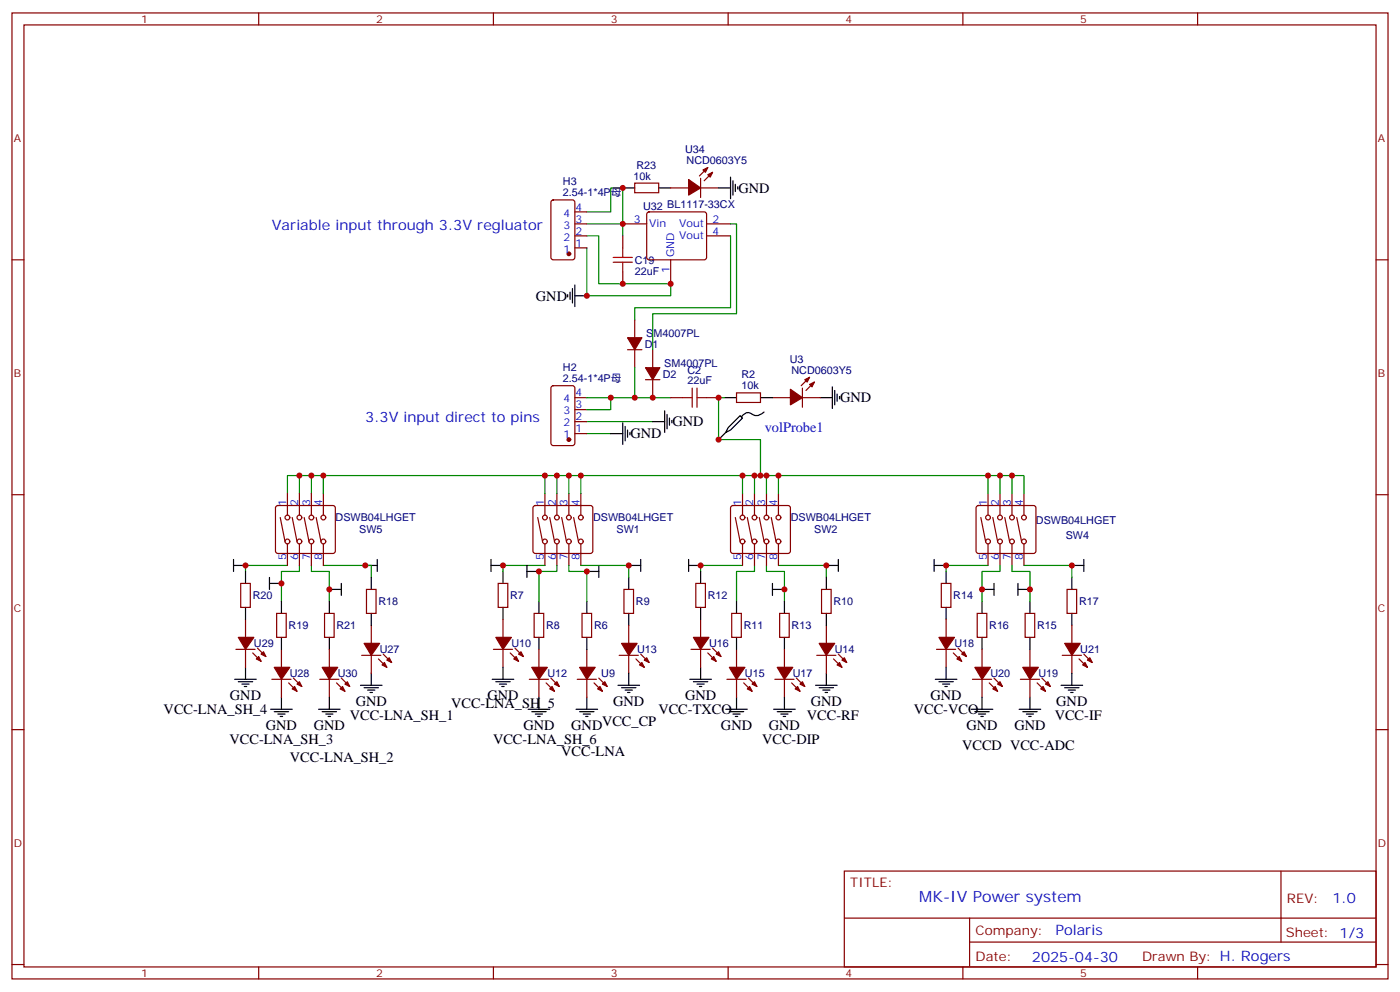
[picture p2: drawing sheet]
<svg xmlns="http://www.w3.org/2000/svg" width="412mm" height="292mm" viewBox="0 0 412 292" stroke-linecap="round" stroke-linejoin="round" font-family="sans-serif">
<g fill="none" stroke="#870000" stroke-width=".35">
<path d="M3.5 3.8h405.4v284.3h-405.4zM7.1 7.3h398.2v277.3h-398.2zM76.2 3.8v3.5M145.3 3.8v3.5M214.5 3.8v3.5M283.6 3.8v3.5M352.8 3.8v3.5M162.5 59l.5-.2h5.6l.7 .5v16.5l-.4 .6-5.9 .1-.7-.5v-16.5zM187 53.9h7v2.8h-7zM197.6 55.3h5.2M206.4 52.5v5.6M206.4 55.3h5.3"/>
<path d="M208.5 49.3l-2.5 2.5M209.9 50.7l-2.5 2.5M3.5 76.5h3.6M169.3 73h3.6M169.3 69.4h3.6M169.3 65.9h3.6M169.3 62.4h3.6M183.4 69.4v3.6M183.4 65.9h7.1M190.7 62.6l.5-.2h16.2l.5 .2 .2 .5v12.7l-.2 .5-.5 .2h-16.2l-.5-.3-.2-.4v-12.7zM197.6 76.5v7M208.1 69.4h7.1"/>
<path d="M208.1 65.9h7.1M405.3 76.5h3.6M183.4 80v3.5M187 94.1v5.3M162.5 113.7l.5-.2h5.6l.7 .5v16.5l-.4 .6-5.9 .1-.7-.5v-16.5zM169.3 117.1h3.6M184.9 102.9h4.2M187 102.9v5.3M190.1 111.8h4.3M192.3 102.9v5.3M192.3 111.8v5.3M197.6 117.1h3.5"/>
<path d="M208.1 117.1h3.6M217 115.6h7v2.9h-7zM227.5 117.1h5.3M236.4 117.1h5.3M236.4 114.2v5.7M238.5 111.1l-2.5 2.4M239.9 112.5l-2.5 2.4M169.3 127.6h3.6M169.3 124.1h3.6M169.3 120.6h3.6M3.5 145.6h3.6M81.4 149l.4-.2h16.3l.5 .2 .2 .5v12.7l-.3 .5-.4 .2h-16.3l-.5-.2-.2-.5v-12.7z"/>
<path d="M82.5 152.3l1.5 7.1M84.7 145.3v6.3M86.1 152.3l1.4 7.1M88.2 145.3v6.3M89.6 152.3l1.4 7.1M91.7 145.3v6.3M93.1 152.3l1.4 7.1M95.2 145.3v6.3M157.2 149l.5-.2h16.2l.5 .2 .2 .5v12.7l-.2 .5-.5 .2h-16.2l-.5-.2-.2-.5v-12.7zM158.4 152.3l1.4 7.1M160.5 145.3v6.3M161.9 152.3l1.4 7.1"/>
<path d="M164 145.3v6.3M165.5 152.3l1.4 7.1M167.6 145.3v6.3M169 152.3l1.4 7.1M171.1 145.3v6.3M215.4 149l.5-.2h16.2l.5 .2 .2 .5v12.7l-.2 .5-.5 .2h-16.2l-.5-.2-.2-.5v-12.7zM216.6 152.3l1.4 7.1M218.7 145.3v6.3M220.1 152.3l1.4 7.1M222.2 145.3v6.3M223.7 152.3l1.4 7.1M225.8 145.3v6.3"/>
<path d="M227.2 152.3l1.4 7.1M229.3 145.3v6.3M287.7 149l.5-.2h16.2l.5 .2 .3 .5v12.7l-.3 .5-.5 .2h-16.2l-.5-.2-.2-.5v-12.7zM288.9 152.3l1.4 7.1M291 145.3v6.3M292.5 152.3l1.4 7.1M294.6 145.3v6.3M296 152.3l1.4 7.1M298.1 145.3v6.3M299.5 152.3l1.4 7.1M301.6 145.3v6.3M405.3 145.6h3.6"/>
<path d="M70.9 171.7h2.8v7.1h-2.8zM84.7 160.1v6.3M88.2 160.1v6.3M91.7 160.1v6.3M95.2 160.1v6.3M107.9 173.5h2.9v7.1h-2.9zM146.8 171.7h2.8v7.1h-2.8zM160.5 160.1v6.3M164 160.1v6.3M167.6 160.1v6.3M171.1 160.1v6.3M183.8 173.5h2.8v7.1h-2.8z"/>
<path d="M205 171.7h2.8v7.1h-2.8zM218.7 160.1v6.3M222.2 160.1v6.3M225.8 160.1v6.3M229.3 160.1v6.3M242 173.5h2.8v7.1h-2.8zM277.3 171.7h2.8v7.1h-2.8zM291 160.1v6.3M294.6 160.1v6.3M298.1 160.1v6.3M301.6 160.1v6.3M314.3 173.5h2.8v7.1h-2.8z"/>
<path d="M69.5 191.1h5.6M72.3 182.3v5.3M72.3 191.1v5.3M74.4 192.2l2.5 2.5M75.8 190.8l2.5 2.5M80.1 200h5.6M81.5 180.6h2.8v7h-2.8zM82.9 191.1v5.3M82.9 200v5.2M86.4 199.6l2.5 2.5M94.2 200h5.6M95.6 180.6h2.8v7h-2.8z"/>
<path d="M97 191.1v5.3M97 200v5.2M100.5 199.6l2.5 2.5M106.5 192.9h5.7M109.4 184.1v5.3M109.4 192.9v5.3M111.5 194l2.4 2.4M112.9 192.5l2.5 2.5M145.3 191.1h5.7M148.2 182.3v5.3M148.2 191.1v5.3M150.3 192.2l2.5 2.5"/>
<path d="M151.7 190.8l2.5 2.5M155.9 200h5.7M157.3 180.6h2.9v7h-2.9zM158.7 191.1v5.3M158.7 200v5.2M162.3 199.6l2.4 2.5M170 200h5.7M171.4 180.6h2.9v7h-2.9zM172.9 191.1v5.3M172.9 200v5.2M176.4 199.6l2.5 2.5M182.4 192.9h5.6"/>
<path d="M185.2 184.1v5.3M185.2 192.9v5.3M187.3 194l2.5 2.4M188.7 192.5l2.5 2.5M203.6 191.1h5.6M206.4 182.3v5.3M206.4 191.1v5.3M208.5 192.2l2.5 2.5M209.9 190.8l2.5 2.5M214.1 200h5.7M215.5 180.6h2.9v7h-2.9zM217 191.1v5.3"/>
<path d="M217 200v5.2M220.5 199.6l2.5 2.5M228.2 200h5.7M229.7 180.6h2.8v7h-2.8zM231.1 191.1v5.3M231.1 200v5.2M234.6 199.6l2.5 2.5M240.6 192.9h5.6M243.4 184.1v5.3M243.4 192.9v5.3M245.5 194l2.5 2.4M246.9 192.5l2.5 2.5"/>
<path d="M275.9 191.1h5.6M278.7 182.3v5.3M278.7 191.1v5.3M280.8 192.2l2.5 2.5M282.2 190.8l2.5 2.5M286.5 200h5.6M287.9 180.6h2.8v7h-2.8zM289.3 191.1v5.3M289.3 200v5.2M292.8 199.6l2.5 2.5M300.6 200h5.6M302 180.6h2.8v7h-2.8z"/>
<path d="M303.4 191.1v5.3M303.4 200v5.2M306.9 199.6l2.5 2.5M312.9 192.9h5.7M315.7 184.1v5.3M315.7 192.9v5.3M317.9 194l2.4 2.4M319.3 192.5l2.4 2.5M3.5 214.8h3.6M85 201l2.5 2.5M99.1 201l2.5 2.5M160.9 201l2.4 2.5"/>
<path d="M175 201l2.4 2.5M219.1 201l2.4 2.5M233.2 201l2.5 2.5M291.4 201l2.5 2.5M305.5 201l2.5 2.5M405.3 214.8h3.6M248.7 256.4h156.6v28.2h-156.6zM377.3 256.4v20.9M248.7 270.2h156.5M285.6 277.3h119.6M285.6 270.2v14.2M3.5 283.9h3.6"/>
<path d="M76.2 284.6v3.5M145.3 284.6v3.5M214.5 284.6v3.5M283.6 284.6v3.5M352.8 284.6v3.5M405.3 283.9h3.6"/>
<circle cx="84.7" cy="152.3" r=".71"/>
<circle cx="84.7" cy="159.4" r=".71"/>
<circle cx="88.2" cy="152.3" r=".71"/>
<circle cx="88.2" cy="159.4" r=".71"/>
<circle cx="91.7" cy="152.3" r=".71"/>
<circle cx="91.7" cy="159.4" r=".71"/>
<circle cx="95.3" cy="152.3" r=".71"/>
<circle cx="95.3" cy="159.4" r=".71"/>
<circle cx="160.5" cy="159.4" r=".71"/>
<circle cx="160.5" cy="152.3" r=".71"/>
<circle cx="164" cy="152.3" r=".71"/>
<circle cx="164" cy="159.4" r=".71"/>
<circle cx="167.6" cy="159.4" r=".71"/>
<circle cx="167.6" cy="152.3" r=".71"/>
<circle cx="171.1" cy="152.3" r=".71"/>
<circle cx="171.1" cy="159.4" r=".71"/>
<circle cx="218.7" cy="159.4" r=".71"/>
<circle cx="218.7" cy="152.3" r=".71"/>
<circle cx="222.3" cy="159.4" r=".71"/>
<circle cx="222.3" cy="152.3" r=".71"/>
<circle cx="225.8" cy="152.3" r=".71"/>
<circle cx="225.8" cy="159.4" r=".71"/>
<circle cx="229.3" cy="159.4" r=".71"/>
<circle cx="229.3" cy="152.3" r=".71"/>
<circle cx="291" cy="159.4" r=".71"/>
<circle cx="291" cy="152.3" r=".71"/>
<circle cx="294.6" cy="152.3" r=".71"/>
<circle cx="294.6" cy="159.4" r=".71"/>
<circle cx="298.1" cy="159.4" r=".71"/>
<circle cx="298.1" cy="152.3" r=".71"/>
<circle cx="301.6" cy="152.3" r=".71"/>
<circle cx="301.6" cy="159.4" r=".71"/>
</g>
<g fill="#870000" stroke="#870000" stroke-width=".35">
<path d="M190.1 108.2h4.3l-2.1 3.6z"/>
<path d="M184.9 99.4h4.2l-2.1 3.5z"/>
<path d="M202.8 52.8l3.6 2.5-3.6 2.1z"/>
<path d="M207.1 50l1.4-.7-.7 1.4z"/>
<path d="M208.5 51.4l1.4-.7-.7 1.4z"/>
<path d="M232.8 114.6l3.6 2.5-3.6 2.1z"/>
<path d="M237.1 111.8l1.4-.7-.7 1.4z"/>
<path d="M238.5 113.2l1.4-.7-.7 1.4z"/>
<path d="M301.3 196.4h4.6l-2.5 3.6z"/>
<path d="M308 201.4l.7-.7 .7 1.4z"/>
<path d="M306.6 202.8l.7-.7 .7 1.4z"/>
<path d="M276.6 187.6h4.6l-2.5 3.5z"/>
<path d="M283.3 192.5l.7-.7 .7 1.5z"/>
<path d="M281.9 194l.7-.7 .7 1.4z"/>
<path d="M287.2 196.4h4.5l-2.4 3.6z"/>
<path d="M294.6 200.7l.7 1.4-1.4-.7z"/>
<path d="M292.5 202.8l.7-.7 .7 1.4z"/>
<path d="M313.6 189.4h4.6l-2.5 3.5z"/>
<path d="M320.3 194.3l.7-.7 .7 1.4z"/>
<path d="M319.6 195l.7 1.4-1.4-.7z"/>
<path d="M241.3 189.4h4.6l-2.5 3.5z"/>
<path d="M248.7 193.6l.7 1.4-1.4-.7z"/>
<path d="M247.3 195l.7 1.4-1.4-.7z"/>
<path d="M214.8 196.4h4.6l-2.4 3.6z"/>
<path d="M221.5 201.4l.7-.7 .8 1.4z"/>
<path d="M220.1 202.8l.7-.7 .7 1.4z"/>
<path d="M204.3 187.6h4.5l-2.4 3.5z"/>
<path d="M211 192.5l.7-.7 .7 1.5z"/>
<path d="M209.5 194l.8-.7 .7 1.4z"/>
<path d="M229 196.4h4.5l-2.4 3.6z"/>
<path d="M235.7 201.4l.7-.7 .7 1.4z"/>
<path d="M234.2 202.8l.7-.7 .8 1.4z"/>
<path d="M170.7 196.4h4.6l-2.4 3.6z"/>
<path d="M177.4 201.4l.8-.7 .7 1.4z"/>
<path d="M176 202.8l.7-.7 .7 1.4z"/>
<path d="M146 187.6h4.6l-2.4 3.5z"/>
<path d="M152.8 192.5l.7-.7 .7 1.5z"/>
<path d="M151.3 194l.7-.7 .8 1.4z"/>
<path d="M156.6 196.4h4.6l-2.5 3.6z"/>
<path d="M164 200.7l.7 1.4-1.4-.7z"/>
<path d="M161.9 202.8l.7-.7 .7 1.4z"/>
<path d="M183.1 189.4h4.6l-2.5 3.5z"/>
<path d="M189.8 194.3l.7-.7 .7 1.4z"/>
<path d="M188.4 195.7l.7-.7 .7 1.4z"/>
<path d="M107.2 189.4h4.6l-2.4 3.5z"/>
<path d="M113.9 194.3l.8-.7 .7 1.4z"/>
<path d="M112.5 195.7l.7-.7 .7 1.4z"/>
<path d="M80.8 196.4h4.6l-2.5 3.6z"/>
<path d="M87.5 201.4l.7-.7 .7 1.4z"/>
<path d="M86.1 202.8l.7-.7 .7 1.4z"/>
<path d="M70.2 187.6h4.6l-2.5 3.5z"/>
<path d="M76.9 192.5l.7-.7 .7 1.5z"/>
<path d="M75.5 194l.7-.7 .7 1.4z"/>
<path d="M94.9 196.4h4.6l-2.5 3.6z"/>
<path d="M101.6 201.4l.7-.7 .7 1.4z"/>
<path d="M100.2 202.8l.7-.7 .7 1.4z"/>
<circle cx="167.6" cy="74.7" r=".53"/>
<circle cx="167.6" cy="129.4" r=".53"/>
</g>
<g fill="none" stroke="#008700" stroke-width=".35">
<path d="M172.9 69.4h3.5v14.1h21.2v3.6h-24.7v-14.1M172.9 62.4h7v-7.1h3.5v10.6h-10.5M183.4 65.9v3.5M215.2 69.4v21.2h-28.2v3.5M215.2 65.9h1.8v26.5h-24.7v10.5M172.9 117.1h24.7M179.9 117.1v3.5h-7M187 108.2v8.9M213.4 117.1h-1.7v12.3h12.3v10.6h74.1v5.3M88.2 140h-3.5v5.3M91.7 140h-3.5v5.3M95.2 140h-3.5v5.3"/>
<path d="M160.5 140h-65.3v5.3M164 140v5.3M167.6 140v5.3M171.1 140h-10.6v5.3M172.9 124.1h19.4M172.9 127.6h7M218.7 140v5.3M222.2 140v5.3M224 140h-52.9v5.3M225.8 140v5.3M229.3 140v5.3M291 140v5.3"/>
<path d="M294.6 140v5.3M298.1 140h3.5v5.3M84.7 166.4h-12.4v1.8M88.2 166.4v1.8h-5.3v8.8M91.7 166.4v1.8h5.3v8.8M95.2 166.4h14.2v3.6M160.5 166.4h-12.3v1.8M164 166.4v1.8h-5.3v8.8M167.6 166.4v1.8h5.3v8.8M171.1 166.4h14.1v3.6M218.7 166.4h-12.3v1.8M222.2 166.4v1.8h-5.2v8.8"/>
<path d="M225.8 166.4v1.8h5.3v8.8M229.3 166.4h14.1v3.6M291 166.4h-12.3v1.8M294.6 166.4v1.8h-5.3v8.8M298.1 166.4v1.8h5.3v8.8M301.6 166.4h14.1v3.6"/>
</g>
<path d="M180.6 77.2h5.7M180.6 75.8h5.7M183.4 73v2.8M183.4 77.2v2.8M201.1 117.1h2.8M203.9 114.2v5.7M205.3 117.1h2.8M205.3 114.2v5.7" fill="none" stroke="#a10000" stroke-width=".35"/>
<g fill="none" stroke="#000" stroke-width=".35">
<path d="M183.4 55.3h3.6M194 55.3h3.6M211.7 55.3h3.5M215.2 52.1v6.4M215.9 53.2v4.2M216.6 54.3v2.1M217.3 55v.7M167.2 86.7v.7M167.9 86v2.1M168.6 84.9v4.3M169.3 87.1h3.6M169.3 83.9v6.3"/>
<path d="M213.4 117.1h3.6M224 117.1h3.5M241.7 117.1h3.5M245.2 113.9v6.3M245.9 114.9v4.3M246.6 116v2.1M247.3 116.7v.7M179.9 127.6h3.5M183.4 124.5v6.3M184.1 125.5v4.3M184.9 126.6v2.1M185.6 127.3v.7"/>
<path d="M192.3 124.1h3.5M195.8 120.9v6.4M196.5 122v4.2M197.2 123v2.2M197.9 123.8v.7M213.8 127.3l1.4-.7 3.5-3.6-.7-.7-3.5 3.6-.7 1.4-2.1 2.1M225.1 121.3a3.1 3.1 0 0 1-4.4 .2 2.4 2.4 0 0 0-2.3 1.2M68.8 166.4h3.5M68.8 164.7v3.5M72.3 168.2v3.5M72.3 178.8v3.5M79.4 171.7h3.5"/>
<path d="M79.4 170v3.5M82.9 177v3.6M97 173.5h3.5M97 177v3.6M100.5 171.7v3.6M107.6 166.4h3.5M109.4 170v3.5M111.1 164.7v3.5M144.6 166.4h3.6M144.6 164.7v3.5M148.2 168.2v3.5M148.2 178.8v3.5"/>
<path d="M155.2 168.2h3.5M155.2 166.4v3.6M158.7 177v3.6M172.9 168.2h3.5M172.9 177v3.6M176.4 166.4v3.6M185.2 166.4h3.5M185.2 170v3.5M188.7 164.7v3.5M202.8 166.4h3.6M202.8 164.7v3.5M206.4 168.2v3.5"/>
<path d="M206.4 178.8v3.5M217 177v3.6M227.5 173.5h3.6M227.5 171.7v3.6M231.1 177v3.6M243.4 166.4h3.5M243.4 170v3.5M246.9 164.7v3.5M275.2 166.4h3.5M275.2 164.7v3.5M278.7 168.2v3.5M278.7 178.8v3.5"/>
<path d="M289.3 177v3.6M289.3 173.5h3.5M292.8 171.7v3.6M299.9 173.5h3.5M299.9 171.7v3.6M303.4 177v3.6M315.7 166.4h3.6M315.7 170v3.5M319.3 164.7v3.5M69.1 200h6.4M72.3 196.4v3.6M82.9 187.6v3.5"/>
<path d="M97 187.6v3.5M109.4 180.6v3.5M109.4 198.2v3.5M145 200h6.3M148.2 196.4v3.6M158.7 187.6v3.5M172.9 187.6v3.5M185.2 180.6v3.5M185.2 198.2v3.5M203.2 200h6.3M206.4 196.4v3.6M217 187.6v3.5"/>
<path d="M231.1 187.6v3.5M243.4 180.6v3.5M243.4 198.2v3.5M275.5 200h6.4M278.7 196.4v3.6M289.3 187.6v3.5M303.4 187.6v3.5M315.7 180.6v3.5M315.7 198.2v3.5M70.2 200.7h4.2M71.3 201.4h2.1M72 202.1h.7"/>
<path d="M79.7 208.8h6.4M80.8 209.5h4.2M81.8 210.2h2.2M82.5 210.9h.8M82.9 205.2v3.6M93.8 208.8h6.4M94.9 209.5h4.2M96 210.2h2.1M96.7 210.9h.7M97 205.2v3.6M106.2 201.7h6.3M107.2 202.4h4.3"/>
<path d="M108.3 203.1h2.1M109 203.8h.7M146 200.7h4.3M147.1 201.4h2.1M147.8 202.1h.7M155.6 208.8h6.3M156.6 209.5h4.3M157.7 210.2h2.1M158.4 210.9h.7M158.7 205.2v3.6M169.7 208.8h6.3M170.7 209.5h4.3"/>
<path d="M171.8 210.2h2.1M172.5 210.9h.7M172.9 205.2v3.6M182 201.7h6.4M183.1 202.4h4.2M184.1 203.1h2.2M184.9 203.8h.7M204.3 200.7h4.2M205.3 201.4h2.1M206 202.1h.7M213.8 208.8h6.3M214.8 209.5h4.3"/>
<path d="M215.9 210.2h2.1M216.6 210.9h.7M217 205.2v3.6M227.9 208.8h6.3M229 209.5h4.2M230 210.2h2.1M230.7 210.9h.7M231.1 205.2v3.6M240.2 201.7h6.4M241.3 202.4h4.2M242.4 203.1h2.1M243.1 203.8h.7"/>
<path d="M276.6 200.7h4.2M277.6 201.4h2.2M278.3 202.1h.7M286.1 208.8h6.4M287.2 209.5h4.2M288.2 210.2h2.1M288.9 210.9h.7M289.3 205.2v3.6M300.2 208.8h6.4M301.3 209.5h4.2M302.3 210.2h2.1M303 210.9h.7"/>
<path d="M303.4 205.2v3.6M312.6 201.7h6.3M313.6 202.4h4.3M314.7 203.1h2.1M315.4 203.8h.7"/>
</g>
<g fill="#c00">
<circle cx="183.4" cy="65.9" r=".88"/>
<circle cx="211.7" cy="129.4" r=".88"/>
<circle cx="179.9" cy="117.1" r=".88"/>
<circle cx="206.4" cy="166.4" r=".88"/>
<circle cx="172.9" cy="168.2" r=".88"/>
<circle cx="88.2" cy="140" r=".88"/>
<circle cx="91.7" cy="140" r=".88"/>
<circle cx="95.3" cy="140" r=".88"/>
<circle cx="160.5" cy="140" r=".88"/>
<circle cx="107.6" cy="166.4" r=".88"/>
<circle cx="211.7" cy="117.1" r=".88"/>
<circle cx="315.7" cy="166.4" r=".88"/>
<circle cx="303.4" cy="173.5" r=".88"/>
<circle cx="289.3" cy="173.5" r=".88"/>
<circle cx="278.7" cy="166.4" r=".88"/>
<circle cx="231.1" cy="173.5" r=".88"/>
<circle cx="243.4" cy="166.4" r=".88"/>
<circle cx="185.2" cy="166.4" r=".88"/>
<circle cx="229.3" cy="140" r=".88"/>
<circle cx="225.8" cy="140" r=".88"/>
<circle cx="291" cy="140" r=".88"/>
<circle cx="294.6" cy="140" r=".88"/>
<circle cx="298.1" cy="140" r=".88"/>
<circle cx="224" cy="140" r=".88"/>
<circle cx="171.1" cy="140" r=".88"/>
<circle cx="164" cy="140" r=".88"/>
<circle cx="167.6" cy="140" r=".88"/>
<circle cx="222.3" cy="140" r=".88"/>
<circle cx="218.7" cy="140" r=".88"/>
<circle cx="97" cy="173.5" r=".88"/>
<circle cx="82.9" cy="171.7" r=".88"/>
<circle cx="72.3" cy="166.4" r=".88"/>
<circle cx="148.2" cy="166.4" r=".88"/>
<circle cx="158.8" cy="168.2" r=".88"/>
<circle cx="192.3" cy="117.1" r=".88"/>
<circle cx="183.4" cy="55.3" r=".88"/>
<circle cx="187" cy="117.1" r=".88"/>
<circle cx="197.6" cy="83.5" r=".88"/>
<circle cx="183.4" cy="83.5" r=".88"/>
<circle cx="172.9" cy="87.1" r=".88"/>
</g>
<text font-size="4.6" fill="#00f" x="270.8" y="265.4">MK-IV Power system</text>
<g font-size="4.2">
<text x="217.5" y="56.7">GND</text>
<text x="157.9" y="88.5">GND</text>
<text x="247.5" y="118.5">GND</text>
<text x="198.1" y="125.5">GND</text>
<text x="185.7" y="129">GND</text>
<text x="67.7" y="206">GND</text>
<text x="104.8" y="207.8">GND</text>
<text x="132.9" y="208.4">VCC-LNA_SH_5</text>
<text x="143.6" y="206">GND</text>
<text x="180.6" y="207.8">GND</text>
<text x="201.8" y="206">GND</text>
<text x="238.8" y="207.8">GND</text>
<text x="274.1" y="206">GND</text>
<text x="311.1" y="207.8">GND</text>
<text x="48.2" y="210.2">VCC-LNA_SH_4</text>
<text x="78.3" y="214.9">GND</text>
<text x="92.4" y="214.9">GND</text>
<text x="103" y="212">VCC-LNA_SH_1</text>
<text x="154.2" y="214.9">GND</text>
<text x="168.3" y="214.9">GND</text>
<text x="177.3" y="213.7">VCC_CP</text>
<text x="193.9" y="210.2">VCC-TXCO</text>
<text x="212.4" y="214.9">GND</text>
<text x="226.5" y="214.9">GND</text>
<text x="237.7" y="211.9">VCC-RF</text>
<text x="269.2" y="210.2">VCC-VCO</text>
<text x="284.7" y="214.9">GND</text>
<text x="298.8" y="214.9">GND</text>
<text x="310.7" y="212">VCC-IF</text>
<text x="67.6" y="219">VCC-LNA_SH_3</text>
<text x="145.2" y="219">VCC-LNA_SH_6</text>
<text x="224.5" y="219">VCC-DIP</text>
<text x="283.4" y="220.8">VCCD VCC-ADC</text>
<text x="85.4" y="224.3">VCC-LNA_SH_2</text>
<text x="165.3" y="222.6">VCC-LNA</text>
</g>
<g font-size="4.2" fill="#00f">
<text x="80.1" y="67.6">Variable input through 3.3V regluator</text>
<text x="107.6" y="124.1">3.3V input direct to pins</text>
<text x="225.2" y="127.1">volProbe1</text>
<text x="392.5" y="265.7">1.0</text>
<text x="310.9" y="275.2">Polaris</text>
<text x="304" y="283">2025-04-30</text>
</g>
<g font-size="3.9" fill="#800">
<text x="250.5" y="261">TITLE:</text>
<text x="379.1" y="265.7">REV:</text>
<text x="287.4" y="275.2">Company:</text>
<text x="378.7" y="275.8">Sheet: 1/3</text>
<text x="287.4" y="282.9">Date:</text>
<text x="336.4" y="282.9">Drawn By: H. Rogers</text>
</g>
<g font-size="3.2" fill="#800">
<text x="41.6" y="6.8">1</text>
<text x="110.8" y="6.8">2</text>
<text x="179.9" y="6.8">3</text>
<text x="249.1" y="6.8">4</text>
<text x="318.2" y="6.8">5</text>
<text x="4.1" y="41.9">A</text>
<text x="405.9" y="41.9">A</text>
<text x="4.1" y="111.1">B</text>
<text x="405.9" y="111.1">B</text>
<text x="4.1" y="180.2">C</text>
<text x="405.9" y="180.2">C</text>
<text x="4.1" y="249.3">D</text>
<text x="405.9" y="249.3">D</text>
<text x="41.6" y="287.6">1</text>
<text x="110.8" y="287.6">2</text>
<text x="179.9" y="287.6">3</text>
<text x="249.1" y="287.6">4</text>
<text x="318.2" y="287.6">5</text>
</g>
<g font-size="3.2" fill="#000080">
<text x="201.8" y="45.1">U34</text>
<text x="186.6" y="52.9">10k</text>
<text x="187.5" y="49.7">R23</text>
<text x="202.3" y="48.3">NCD0603Y5</text>
<text x="165.8" y="57.8">2.54-1*4P</text>
<text x="165.8" y="54.6">H3</text>
<text x="179.9" y="57.8">母</text>
<text x="189.5" y="61.8">U32 BL1117-33CX</text>
<text x="187" y="77.6">C19</text>
<text x="187" y="80.8">22uF</text>
<text x="190.4" y="99.3">SM4007PL</text>
<text x="189.9" y="102.5">D1</text>
<text x="232.6" y="106.8">U3</text>
<text x="165.8" y="112.5">2.54-1*4P母</text>
<text x="165.8" y="109.3">H2</text>
<text x="195.2" y="111.3">D2</text>
<text x="195.7" y="108.1">SM4007PL</text>
<text x="202.5" y="113.2">22uF</text>
<text x="202.5" y="110">C2</text>
<text x="218.4" y="111.4">R2</text>
<text x="233.1" y="110">NCD0603Y5</text>
<text x="218.4" y="114.6">10k</text>
<text x="98.9" y="153.4">DSWB04LHGET</text>
<text x="174.7" y="153.5">DSWB04LHGET</text>
<text x="232.9" y="153.5">DSWB04LHGET</text>
<text x="305.2" y="154.1">DSWB04LHGET</text>
<text x="105.8" y="157">SW5</text>
<text x="181.6" y="157">SW1</text>
<text x="239.9" y="157">SW2</text>
<text x="313.9" y="158.8">SW4</text>
<text x="74.4" y="176.4">R20</text>
<text x="111.5" y="178.2">R18</text>
<text x="150.3" y="176.4">R7</text>
<text x="187.3" y="178.2">R9</text>
<text x="208.5" y="176.4">R12</text>
<text x="245.5" y="178.2">R10</text>
<text x="280.8" y="176.4">R14</text>
<text x="317.9" y="178.2">R17</text>
<text x="85" y="185.3">R19</text>
<text x="99.1" y="185.3">R21</text>
<text x="160.9" y="185.3">R8</text>
<text x="175" y="185.3">R6</text>
<text x="219.1" y="185.3">R11</text>
<text x="233.2" y="185.3">R13</text>
<text x="291.4" y="185.3">R16</text>
<text x="305.5" y="185.3">R15</text>
<text x="74.8" y="190.5">U29</text>
<text x="150.7" y="190.5">U10</text>
<text x="208.9" y="190.5">U16</text>
<text x="281.2" y="190.5">U18</text>
<text x="111.8" y="192.3">U27</text>
<text x="187.7" y="192.3">U13</text>
<text x="245.9" y="192.3">U14</text>
<text x="318.2" y="192.3">U21</text>
<text x="85.4" y="199.4">U28</text>
<text x="99.5" y="199.4">U30</text>
<text x="161.2" y="199.4">U12</text>
<text x="177.1" y="199.4">U9</text>
<text x="219.4" y="199.4">U15</text>
<text x="233.6" y="199.4">U17</text>
<text x="291.8" y="199.4">U20</text>
<text x="305.9" y="199.4">U19</text>
</g>
<g font-size="3.2" fill="#00f">
<text x="166" y="63.8">4</text>
<text x="169.5" y="65.5">3</text>
<text x="169.5" y="62">4</text>
<text x="186.7" y="65.5">3</text>
<text x="209.9" y="65.5">2</text>
<text x="166" y="70.8">2</text>
<text x="166" y="67.3">3</text>
<text x="169.5" y="69.1">2</text>
<text x="191.2" y="67">Vin</text>
<text x="200.1" y="67">Vout</text>
<text x="200.1" y="70.5">Vout</text>
<text x="209.9" y="69.1">4</text>
<text x="166" y="74.4">1</text>
<text x="169.5" y="72.6">1</text>
<text x="198.6" y="75.8" transform="rotate(-90 198.6 75.8)">GND</text>
<text x="197.2" y="80.3" transform="rotate(-90 197.2 80.3)">1</text>
<text x="166" y="118.5">4</text>
<text x="169.5" y="116.7">4</text>
<text x="166" y="125.5">2</text>
<text x="166" y="122">3</text>
<text x="169.5" y="123.8">2</text>
<text x="169.5" y="120.2">3</text>
<text x="166" y="129">1</text>
<text x="169.5" y="127.3">1</text>
<text x="84.3" y="148.8" transform="rotate(-90 84.3 148.8)">1</text>
<text x="87.8" y="148.8" transform="rotate(-90 87.8 148.8)">2</text>
<text x="91.4" y="148.8" transform="rotate(-90 91.4 148.8)">3</text>
<text x="94.9" y="148.8" transform="rotate(-90 94.9 148.8)">4</text>
<text x="160.2" y="148.8" transform="rotate(-90 160.2 148.8)">1</text>
<text x="163.7" y="148.8" transform="rotate(-90 163.7 148.8)">2</text>
<text x="167.2" y="148.8" transform="rotate(-90 167.2 148.8)">3</text>
<text x="170.7" y="148.8" transform="rotate(-90 170.7 148.8)">4</text>
<text x="218.4" y="148.8" transform="rotate(-90 218.4 148.8)">1</text>
<text x="221.9" y="148.8" transform="rotate(-90 221.9 148.8)">2</text>
<text x="225.4" y="148.8" transform="rotate(-90 225.4 148.8)">3</text>
<text x="229" y="148.8" transform="rotate(-90 229 148.8)">4</text>
<text x="290.7" y="148.8" transform="rotate(-90 290.7 148.8)">1</text>
<text x="294.2" y="148.8" transform="rotate(-90 294.2 148.8)">2</text>
<text x="297.7" y="148.8" transform="rotate(-90 297.7 148.8)">3</text>
<text x="301.3" y="148.8" transform="rotate(-90 301.3 148.8)">4</text>
<text x="84.3" y="164.9" transform="rotate(-90 84.3 164.9)">5</text>
<text x="87.8" y="164.9" transform="rotate(-90 87.8 164.9)">6</text>
<text x="91.4" y="164.9" transform="rotate(-90 91.4 164.9)">7</text>
<text x="94.9" y="164.9" transform="rotate(-90 94.9 164.9)">8</text>
<text x="160.2" y="164.9" transform="rotate(-90 160.2 164.9)">5</text>
<text x="163.7" y="164.9" transform="rotate(-90 163.7 164.9)">6</text>
<text x="167.2" y="164.9" transform="rotate(-90 167.2 164.9)">7</text>
<text x="170.7" y="164.9" transform="rotate(-90 170.7 164.9)">8</text>
<text x="218.4" y="164.9" transform="rotate(-90 218.4 164.9)">5</text>
<text x="221.9" y="164.9" transform="rotate(-90 221.9 164.9)">6</text>
<text x="225.4" y="164.9" transform="rotate(-90 225.4 164.9)">7</text>
<text x="229" y="164.9" transform="rotate(-90 229 164.9)">8</text>
<text x="290.7" y="164.9" transform="rotate(-90 290.7 164.9)">5</text>
<text x="294.2" y="164.9" transform="rotate(-90 294.2 164.9)">6</text>
<text x="297.7" y="164.9" transform="rotate(-90 297.7 164.9)">7</text>
<text x="301.3" y="164.9" transform="rotate(-90 301.3 164.9)">8</text>
</g>
</svg>
